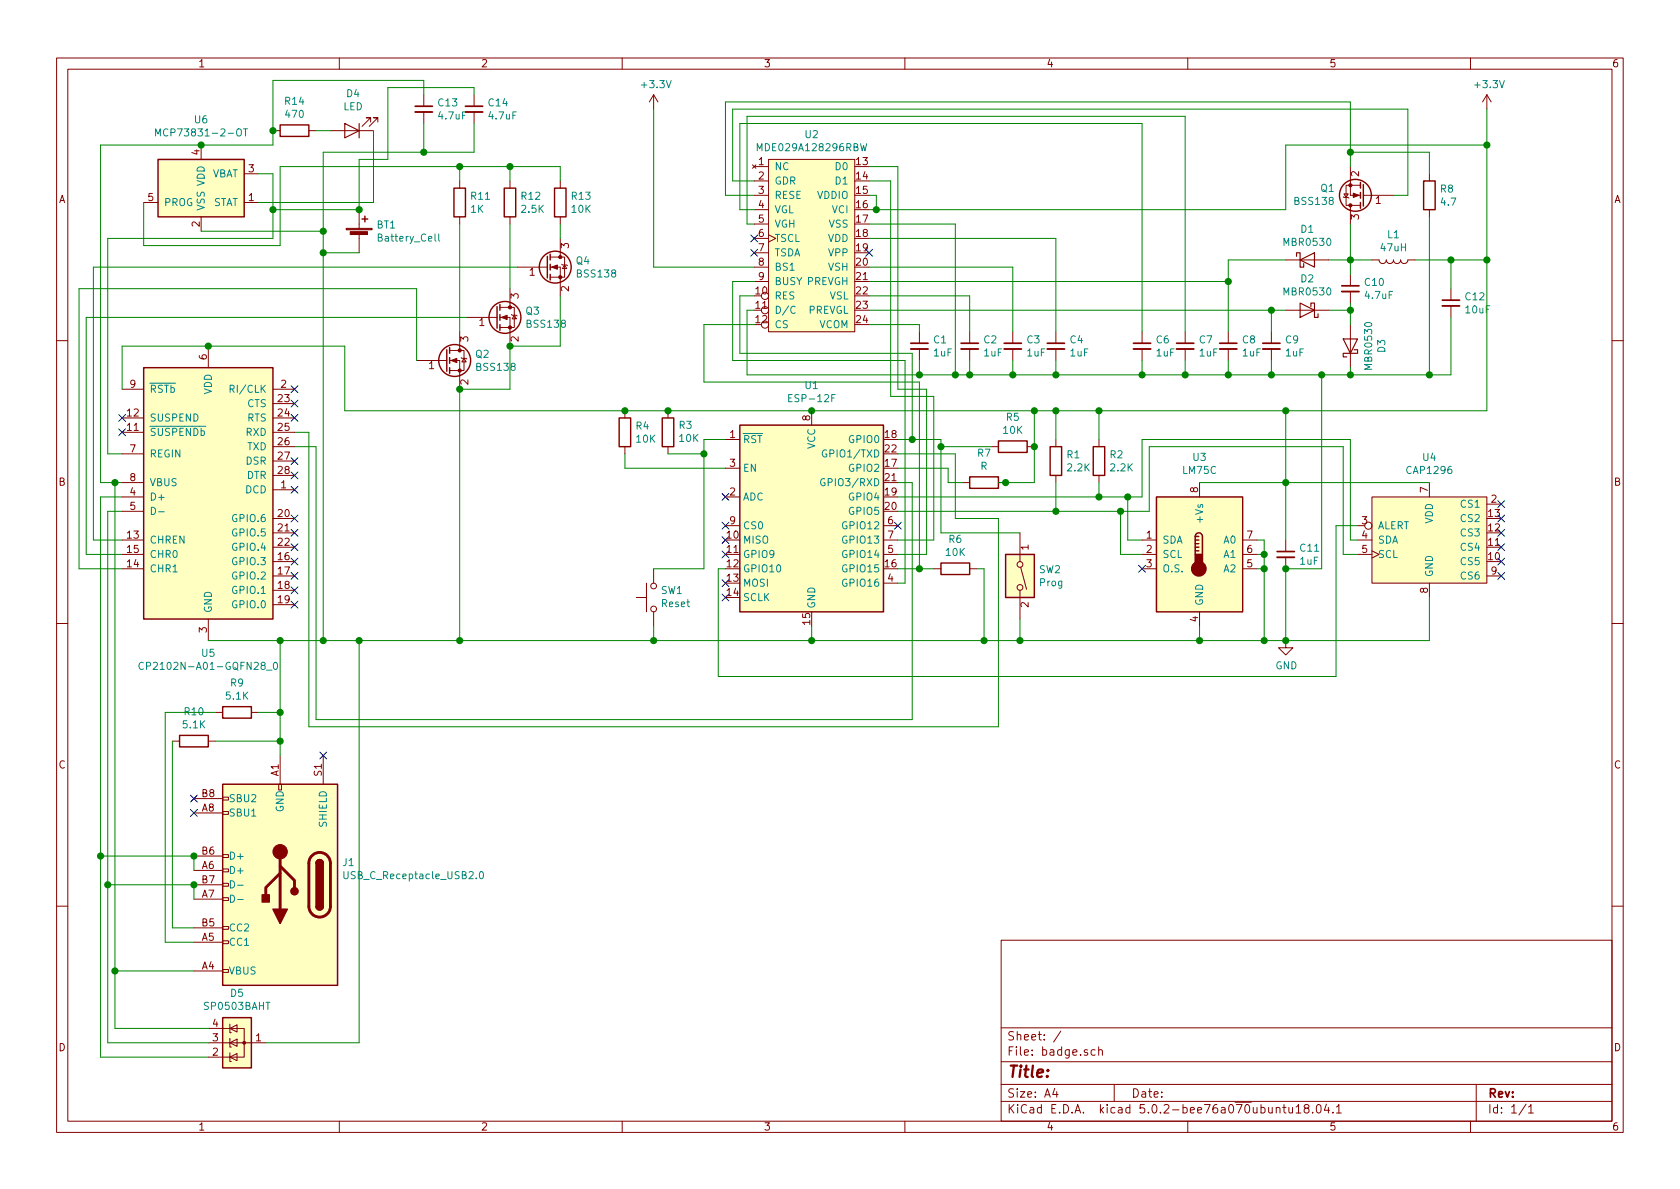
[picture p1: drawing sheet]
<svg xmlns="http://www.w3.org/2000/svg" width="297mm" height="210mm" viewBox="0 0 297 210" stroke-linecap="round" stroke-linejoin="round" font-family="sans-serif">
<g fill="none" stroke="#840000" stroke-width=".18">
<path d="M10 10.3h277v189.9h-277zM12 12.2h273v186.1h-273zM60 10.3v1.9M74.9 16.8v2M74.9 19.8v2M83.8 16.8v2M83.8 19.8v2M110 10.3v1.9M115.6 16.8l-.8 1.2M115.6 16.8v2.5M115.6 16.8l.7 1.2M160 10.3v1.9"/>
<path d="M210 10.3v1.9M260 10.3v1.9M262.9 16.8l-.8 1.2M262.9 16.8v2.5M262.9 16.8l.8 1.2M25.4 35.8h2.5M35.6 25.6v2.6M35.6 38.3v2.6M43.2 35.8h2.5M43.2 30.7h2.5M48.3 23.1h1.2M54.6 23.1h1.3"/>
<path d="M58.4 23.1h7.6M63.5 37.1v3.3M65.5 21.6v-.8h-.7h.7l-1.5 1.5M66.8 21.6v-.8h-.8h.8l-1.5 1.5M81.3 32v1.3M81.3 38.3v1.3M90.2 32v1.3M90.2 38.3v1.3M99.1 32v1.3M99.1 38.3v1.3M133 29.2l.7 .6M133.3 29.5h2.6"/>
<path d="M133.3 32h2.6M133.3 34.5h2.6M133.3 37.1h2.6M133.3 39.6h2.6M133.7 29.2l-.7 .6M135.9 28.2h15.2v30.5h-15.2zM237.5 34.8l.1 .1h.8l.1 .1M237.6 34.3h.8l-.4 .6zM238.8 29.5v5h1.7M238.8 36.3v3.3M238.8 36.3h1.7M240.5 32.8h-2.5v3.5h.8"/>
<path d="M241 34.5h5.4M252.7 30.7v1.3M252.7 37.1v1.2M63.5 41.4v3.3M81.3 58.7v3.3M82.5 56.1h5.4M88.4 56.1h1.8v5.1M88.4 54.4h1.8M90.2 54.4h.7v3.5h-2.5M90.2 51v3.4M90.4 55.6l.2 .1h.7l.1 .2M90.9 55.7l.4 .7h-.7z"/>
<path d="M91.4 47.2h5.4M97.3 47.2h1.8v5.1M97.3 45.5h1.8M99.1 45.5h.7v3.5h-2.5M99.1 42.2v3.3M99.3 46.7l.1 .2h.8l.1 .1M99.8 46.9l.4 .6h-.8zM133.3 42.2h2.6M133.3 44.7h2.6M133.3 47.2h2.6M133.3 49.8h2.6M135.9 41.5l1.3 .7-1.3 .6"/>
<path d="M162.6 58.7v2M171.4 58.7v2M179.1 58.7v2M186.7 58.7v2M201.9 58.7v2M209.5 58.7v2M217.2 58.7v2M224.8 58.7v2M227.3 46h7.6M227.3 54.9h7.6M238.8 48.5v2M238.8 51.6v2"/>
<path d="M238.8 57.4v7.6M242.6 46h1.2a.63 .63 0 0 0 .7 .6 .63 .63 0 0 0 .6-.6 .63 .63 0 0 0 .6 .6 .63 .63 0 0 0 .7-.6 .63 .63 0 0 0 .6 .6 .63 .63 0 0 0 .6-.6 .63 .63 0 0 0 .7 .6 .63 .63 0 0 0 .6-.6h1.3M256.5 51v2.1M256.5 54.1v2M10 60.2h2M21.6 76.4h3.8M21.6 73.9h3.8M21.6 68.8h3.8M36.8 61.2v3.8M48.3 79h3.8M48.3 76.4h3.8M48.3 73.9h3.8"/>
<path d="M48.3 68.8h3.8M48.3 71.4h3.8M73.7 63.7h5.3M79.5 63.7h1.8v5.1M79.5 62h1.8M81.3 62h.7v3.5h-2.5M81.5 63.2l.2 .2h.7l.1 .1M82 63.4l.4 .6h-.7zM110.5 72.6v1.3M110.5 79v1.3M118.1 72.6v1.3M118.1 79v1.3"/>
<path d="M128.3 77.7h2.5M143.5 72.6v2.6M162.6 61.7v2M171.4 61.7v2M175.3 79h1.2M179.1 61.7v2M181.6 79h1.3M186.7 61.7v2M186.7 77.7v1.3M194.3 77.7v1.3M201.9 61.7v2M209.5 61.7v2"/>
<path d="M217.2 61.7v2M224.8 61.7v2M285 60.2h2M21.6 95.5h3.8M21.6 98h3.8M21.6 85.3h3.8M21.6 87.9h3.8M21.6 90.4h3.8M21.6 80.3h3.8M48.3 86.6h3.8M48.3 99.3h3.8M48.3 91.7h3.8"/>
<path d="M48.3 94.2h3.8M48.3 96.8h3.8M48.3 81.5h3.8M48.3 84.1h3.8M128.3 93h2.5M128.3 87.9h2.5M128.3 82.8h2.5M156.2 95.5h2.5M156.2 98h2.5M156.2 93h2.5M170.2 85.3h1.2M176.5 85.3h1.3"/>
<path d="M180.3 94.2v5.1M186.7 84.1v1.2M194.3 84.1v1.2M201.9 95.5h2.6M201.9 98h2.6M212.1 85.3v2.6M219.7 95.5h2.5M219.7 98h2.5M227.3 95.5v2M227.3 98.5v2.1M240 95.5h2.6M240 98h2.6"/>
<path d="M240 93h1.3M242.6 87.9h20.3v15.2h-20.3zM242.6 97.4l1.2 .6-1.2 .7M252.7 85.3v2.6M262.9 89.1h2.5M10 110.3h2M21.6 100.6h3.8M36.8 109.5v3.8M48.3 101.8h3.8M48.3 104.4h3.8M48.3 106.9h3.8M112.5 105.7h1.8"/>
<path d="M114.3 103.1v5.1M115.6 100.6v2.5M115.6 108.2v2.5M156.2 103.1h2.5M165.1 100.6h1.3M171.4 100.6h1.3M180.3 104.4v5.1M180.5 100.3l1 3.9M201.9 100.6h2.6M212.1 108.2v2.5M219.7 100.6h2.5M227.3 113.3v1.2h1.3l-1.3 1.3-1.2-1.3h1.2"/>
<path d="M252.7 103.1v2.6M262.9 101.8h2.5M285 110.3h2M30.5 131.1h1.2M36.8 131.1h1.3M38.1 126h1.3M44.4 126h1.3M49.3 138.7h.5v1h-.5zM49.5 133.6v5.1M57.1 133.6v5.1M34.3 153.9h5.1M34.3 159h5.1"/>
<path d="M34.3 143.8h5.1M34.3 151.4h5.1M34.3 156.5h5.1M34.3 141.2h5.1M39.4 141h1v.5h-1zM39.4 143.5h1v.5h-1zM39.4 151.1h1v.5h-1zM39.4 153.7h1v.5h-1zM39.4 156.2h1v.5h-1zM39.4 158.7h1v.6h-1zM10 160.2h2M34.3 171.7h5.1"/>
<path d="M34.3 166.6h5.1M34.3 164.1h5.1M39.4 163.8h1v.5h-1zM39.4 166.4h1v.5h-1zM39.4 171.4h1v.6h-1zM177 166.3h108v32h-108zM285 160.2h2M36.8 186.9h3.8M36.8 184.4h10.2M36.8 181.9h3.8M40.6 183.6v1.6h.3M40.6 186.2v1.5h.3"/>
<path d="M40.6 181.9h2.6v5h-2.6M40.6 186.9l1.3-.6v1.3zM40.6 184.4l1.3-.6v1.2zM40.6 181.1v1.5h.3M40.6 181.9l1.3-.7v1.3zM60 198.3v1.9M110 198.3v1.9M160 198.3v1.9M177 194.8h108M177 191.8h108M177 187.8h108M177 181.8h108"/>
<path d="M186.5 192.5l-.4 1h1M186.8 193v1M187.6 182.3l-1.3 2M193.6 185.7l-.4-.1-.3 .3 .1 .6 .2 .1 .4-.1M194.3 185.7a.37 .37 0 0 1 .6 .1v.8M194.3 185.1v1.5M197 191.8v3M210 198.3v1.9M226.8 195.8h.6M227 195.3v1.3l.4 .2M227.9 195.8v.9l.4 .1 .2-.1M228.5 195.8v1"/>
<path d="M229.2 195.8l.4-.5v1.5M229.2 196.8h.8M230.9 196l-.2-.2-.1-.2 .3-.3h.3l.2 .3v.2l-.7 .2a.48 .48 0 0 0 0 .7l.2 .1 .5-.1a.48 .48 0 0 0-.2-.7M232.1 196.7v.1M232.9 195.5l.3-.2a.94 .94 0 0 1 0 1.5l-.4-.3-.1-.6zM234.5 195.2l-.3 1.1h.9M234.9 195.8v1M235.7 196.7v.1M236.3 195.8l.4-.5v1.5M236.3 196.8h.9M260 198.3v1.9M261 191.8v6.5"/>
<path d="M269.8 195.2l-1.2 2M270.3 195.8l.4-.5v1.5M270.3 196.8h.8"/>
<circle cx="135.3" cy="52.3" r=".63"/>
<circle cx="135.3" cy="57.4" r=".63"/>
<circle cx="135.3" cy="54.9" r=".63"/>
<circle cx="180.3" cy="99.8" r=".51"/>
<circle cx="241.9" cy="93" r=".63"/>
<circle cx="115.6" cy="103.6" r=".51"/>
<circle cx="115.6" cy="107.7" r=".51"/>
<circle cx="180.3" cy="103.9" r=".51"/>
</g>
<g fill="#ffffc2" stroke="#ffffc2" stroke-width=".18">
<path d="M135.9 28.2h15.2v30.5h-15.2z"/>
<path d="M204.5 87.9h15.2v20.3h-15.2z"/>
<path d="M242.6 87.9h20.3v15.2h-20.3z"/>
<path d="M130.8 75.2h25.4v33h-25.4z"/>
<path d="M177.8 98h5.1v7.7h-5.1z"/>
<path d="M27.9 28.2h15.3v10.1h-15.3z"/>
<path d="M25.4 65h22.9v44.5h-22.9z"/>
<path d="M39.4 138.7h20.3v35.5h-20.3z"/>
<path d="M39.4 180h5v8.8h-5z"/>
</g>
<g fill="none" stroke="#008484" stroke-width=".18">
<path d="M27.5 24v-1.2l.4 .9 .4-.9v1.2M43.1 22.8h.7M43.4 22.8v1.2M152.1 25.4l.4 1.3 .2-1 .2 1 .3-1.3M77.6 41.4v1.1l.1 .1M140.6 54.3a.6 .6 0 0 0-.8 .4 .6 .6 0 0 0 .6 .7l.2-.1M40.7 68.8l.6-.1 .1-.5-.2-.1h-.5v1.3M139.4 70.4h.5M140.1 69.8h-.7v1.2h.7M146.1 79.6a.59 .59 0 0 0-.7 .6 .59 .59 0 0 0 .7 .6l.1-.5h-.3M147.7 69.8h-.6v1.2M26.8 89.7a.64 .64 0 0 1 .7 .6 .64 .64 0 0 1-.7 .7z"/>
<path d="M28 90.5h1M145.8 84.7a.59 .59 0 0 0-.7 .6 .59 .59 0 0 0 .7 .5l.1-.4h-.3M25.3 117.2a.6 .6 0 0 0-.8 .5 .6 .6 0 0 0 .6 .7l.2-.1M47.1 118.5h1M48.5 117.2l.1-.1a.67 .67 0 0 1 .5 .6 .67 .67 0 0 1-.5 .7l-.2-.2-.1-.3zM40.7 158.3a.64 .64 0 0 1 .8 .6 .64 .64 0 0 1-.8 .7zM40.7 155.7a.64 .64 0 0 1 .8 .7 .64 .64 0 0 1-.8 .6zM42 159.1h1M42 156.5h1M60.8 154.1v1.1l.3 .2 .3-.1 .1-.1v-1.1M84.9 154.2l.2-.1a.69 .69 0 0 1 .4 .7 .69 .69 0 0 1-.4 .6l-.3-.2v-.3z"/>
</g>
<g fill="none" stroke="#008400" stroke-width=".18">
<path d="M74.9 16.8v-2.6h-26.6v11.4h-30.5v59.7h3.8M83.8 16.8v-1.3h-15.2v12.7h-5.1v8.9h-15.2M115.6 19.3v27.9h17.7M262.9 19.3v53.3h-201.9v-11.4h-39.4v7.6M45.7 30.7h2.6v11.5h-29.3v38.1h2.6M55.9 23.1h2.5M66 23.1v12.7h-20.3M74.9 21.8v5.1M81.3 29.5v2.5M81.3 39.6v19.1M83.8 21.8v5.1h-26.7v86.4M90.2 29.5v2.5"/>
<path d="M90.2 39.6v11.4M99.1 32v-2.5h-49.6v13.9h-24.1v-7.6M99.1 39.6v2.6M133.3 32h-3.8v-12.7h119.4v15.2h-2.5M133.3 39.6h-1.2v-19h77.4v38.1M133.3 37.1h-2.5v-15.3h71.1v36.9M153.7 32h3.8v38.1h7.6v25.4h-6.4M153.7 39.6h15.2v26.7M153.7 29.5h5v39.3h5.1v29.2h-5.1M153.7 34.5h1.2v2.6M238.8 29.5v-11.5h-110.5v16.5h5M238.8 39.6v8.9"/>
<path d="M238.8 26.9h13.9v3.8M252.7 38.3v28M262.9 25.6h-35.6v11.5h-73.6M35.6 40.9h21.5M57.1 44.7h6.4M82.5 56.1h-67.3v41.9h6.4M91.4 47.2h-74.9v48.3h5.1M99.1 52.3v8.9h-8.9v7.6h-8.9v44.5M133.3 57.4h-8.8v10.2h38.1v33M133.3 54.9h-1.2v11.4h124.4v-10.2M133.3 52.3h-2.5v10.2h30.5v15.2M133.3 49.8h-3.8v13.9h30.5v39.4h-1.3"/>
<path d="M153.7 57.4h8.9v1.3M153.7 52.3h17.7v6.4M153.7 47.2h25.4v11.5M153.7 42.2h33v16.5M153.7 49.8h63.5M153.7 54.9h73.6M224.8 54.9v3.8M227.3 46h-10.1v12.7M234.9 54.9h3.9M234.9 46h7.7M238.8 53.6v3.8M250.2 46h12.7"/>
<path d="M256.5 46v5M52.1 76.4h2.5v52.1h121.9v-36.8h-7.6v-11.4h-10.2M52.1 79h3.8v48.2h105.4v-41.9h-2.6M73.7 63.7v-12.7h-59.7v49.6h7.6M128.3 77.7h-3.8v22.9h-8.9M158.7 77.7h7.7v16.5h13.9M162.6 63.7v2.6M166.4 79h8.9M171.4 63.7v2.6M179.1 63.7v2.6M182.9 72.6v12.7h-6.4M186.7 63.7v2.6"/>
<path d="M186.7 72.6v5.1M194.3 72.6v5.1M201.9 63.7v2.6M209.5 63.7v2.6M217.2 63.7v2.6M224.8 63.7v2.6M227.3 72.6v22.9M233.7 66.3v34.3h-6.4v12.7M238.8 65v1.3M20.3 85.3v96.6h16.5M21.6 90.4h-2.6v94h17.8M21.6 87.9h-3.8v99h19"/>
<path d="M110.5 80.3v2.5h17.8M118.1 80.3h6.4M158.7 87.9h43.2v-10.2h36.9v17.8h1.2M158.7 90.4h44.5v-11.4h34.3v19h2.5M158.7 82.8h8.9v2.5h2.6M186.7 85.3v5.1M194.3 85.3v2.6M198.1 90.4v7.6h3.8M199.4 87.9v7.6h2.5M212.1 85.3h40.6M222.2 95.5h1.3v17.8M222.2 98h1.3"/>
<path d="M240 93h-3.8v26.6h-109.2v-19h1.3M49.5 113.3v20.3M63.5 113.3v71.1h-16.5M115.6 110.7v2.6M143.5 110.7v2.6M158.7 100.6h6.4M172.7 100.6h1.3v12.7M180.3 109.5v3.8M212.1 110.7v2.6M222.2 100.6h1.3M252.7 105.7v7.6h-215.9M30.5 131.1v33h3.8"/>
<path d="M38.1 131.1h11.4M38.1 126h-8.9v40.6h5.1M45.7 126h3.8M17.8 151.4h16.5v2.5M19 156.5h15.3v2.5M20.3 171.7h14"/>
</g>
<g fill="none" stroke="#840000" stroke-width=".33">
<path d="M73.4 19.8h3.1M82.3 19.8h3M237.2 51.6h3.1M255 54.1h3.1M161 61.7h3.1M169.9 61.7h3.1M177.5 61.7h3.1M185.2 61.7h3M200.4 61.7h3.1M208 61.7h3.1M215.6 61.7h3.1M223.3 61.7h3"/>
<path d="M225.8 98.5h3.1"/>
</g>
<g fill="none" stroke="#840000" stroke-width=".3">
<path d="M73.4 18.8h3.1M82.3 18.8h3M237.2 50.5h3.1M255 53.1h3.1M161 60.7h3.1M169.9 60.7h3.1M177.5 60.7h3.1M185.2 60.7h3M200.4 60.7h3.1M208 60.7h3.1M215.6 60.7h3.1M223.3 60.7h3"/>
<path d="M225.8 97.5h3.1"/>
</g>
<g fill="#008400" stroke="#008400" stroke-width=".25">
<circle cx="168.9" cy="66.3" r=".51"/>
<circle cx="171.5" cy="66.3" r=".51"/>
<circle cx="179.1" cy="66.3" r=".51"/>
<circle cx="186.7" cy="66.3" r=".51"/>
<circle cx="201.9" cy="66.3" r=".51"/>
<circle cx="212.1" cy="113.3" r=".51"/>
<circle cx="223.5" cy="98" r=".51"/>
<circle cx="223.5" cy="100.6" r=".51"/>
<circle cx="223.5" cy="113.3" r=".51"/>
<circle cx="186.7" cy="90.4" r=".51"/>
<circle cx="194.3" cy="87.9" r=".51"/>
<circle cx="194.3" cy="72.6" r=".51"/>
<circle cx="186.7" cy="72.6" r=".51"/>
<circle cx="209.6" cy="66.3" r=".51"/>
<circle cx="217.2" cy="66.3" r=".51"/>
<circle cx="224.8" cy="54.9" r=".51"/>
<circle cx="217.2" cy="49.8" r=".51"/>
<circle cx="224.8" cy="66.3" r=".51"/>
<circle cx="238.8" cy="54.9" r=".51"/>
<circle cx="238.8" cy="46" r=".51"/>
<circle cx="238.8" cy="26.9" r=".51"/>
<circle cx="238.8" cy="66.3" r=".51"/>
<circle cx="256.5" cy="46" r=".51"/>
<circle cx="252.7" cy="66.3" r=".51"/>
<circle cx="162.6" cy="66.3" r=".51"/>
<circle cx="262.9" cy="46" r=".51"/>
<circle cx="154.9" cy="37.1" r=".51"/>
<circle cx="262.9" cy="25.6" r=".51"/>
<circle cx="227.3" cy="85.3" r=".51"/>
<circle cx="227.3" cy="72.6" r=".51"/>
<circle cx="227.3" cy="113.3" r=".51"/>
<circle cx="227.3" cy="100.6" r=".51"/>
<circle cx="233.7" cy="66.3" r=".51"/>
<circle cx="199.4" cy="87.9" r=".51"/>
<circle cx="198.1" cy="90.4" r=".51"/>
<circle cx="118.1" cy="72.6" r=".51"/>
<circle cx="143.5" cy="113.3" r=".51"/>
<circle cx="124.5" cy="80.3" r=".51"/>
<circle cx="182.9" cy="72.6" r=".51"/>
<circle cx="161.3" cy="77.7" r=".51"/>
<circle cx="162.6" cy="100.6" r=".51"/>
<circle cx="174" cy="113.3" r=".51"/>
<circle cx="143.5" cy="72.6" r=".51"/>
<circle cx="182.9" cy="79" r=".51"/>
<circle cx="180.3" cy="113.3" r=".51"/>
<circle cx="166.4" cy="79" r=".51"/>
<circle cx="177.8" cy="85.3" r=".51"/>
<circle cx="90.2" cy="29.5" r=".51"/>
<circle cx="81.3" cy="29.5" r=".51"/>
<circle cx="115.6" cy="113.3" r=".51"/>
<circle cx="81.3" cy="113.3" r=".51"/>
<circle cx="81.3" cy="68.8" r=".51"/>
<circle cx="90.2" cy="61.2" r=".51"/>
<circle cx="57.2" cy="113.3" r=".51"/>
<circle cx="49.5" cy="131.1" r=".51"/>
<circle cx="49.5" cy="126" r=".51"/>
<circle cx="34.3" cy="151.4" r=".51"/>
<circle cx="34.3" cy="156.5" r=".51"/>
<circle cx="20.3" cy="85.3" r=".51"/>
<circle cx="20.3" cy="171.7" r=".51"/>
<circle cx="19" cy="156.5" r=".51"/>
<circle cx="17.8" cy="151.4" r=".51"/>
<circle cx="63.5" cy="113.3" r=".51"/>
<circle cx="35.6" cy="25.6" r=".51"/>
<circle cx="49.5" cy="113.3" r=".51"/>
<circle cx="36.8" cy="61.2" r=".51"/>
<circle cx="110.5" cy="72.6" r=".51"/>
<circle cx="48.3" cy="37.1" r=".51"/>
<circle cx="57.2" cy="44.7" r=".51"/>
<circle cx="48.3" cy="23.1" r=".51"/>
<circle cx="57.2" cy="40.9" r=".51"/>
<circle cx="74.9" cy="26.9" r=".51"/>
<circle cx="63.5" cy="37.1" r=".51"/>
</g>
<g fill="none" stroke="#840000" stroke-width=".25">
<path d="M27.9 28.2h15.3v10.1h-15.3zM49.5 22.1h5.1v2h-5.1zM64 38.7h1M64.5 38.2v1M80.3 33.3h2v5h-2zM89.2 33.3h2v5h-2zM98 33.3h2.1v5h-2.1zM240.5 32.3v1M240.5 34v1M240.5 35.8v1M241 32.6v3.8M251.7 32h2v5.1h-2z"/>
<path d="M87.9 54.2v3.8M88.4 53.8v1.1M88.4 55.6v1M88.4 57.4v1M96.8 45.3v3.8M97.3 45v1M97.3 46.7v1M97.3 48.5v1M25.4 65h22.9v44.5h-22.9zM79 61.8v3.9M79.5 61.5v1M79.5 63.2v1.1"/>
<path d="M79.5 65v1M109.5 73.9h2v5.1h-2zM117.1 73.9h2v5.1h-2zM130.8 75.2h25.4v33h-25.4zM176.5 78h5.1v2h-5.1zM185.7 79h2v5.1h-2zM193.3 79h2v5.1h-2zM166.4 99.6h5v2h-5zM171.4 84.3h5.1v2.1h-5.1zM177.8 98h5.1v7.7h-5.1zM204.5 87.9h15.2v20.3h-15.2zM211.3 94.9a.63 .63 0 0 1 .7-.7 .63 .63 0 0 1 .6 .7v3.1"/>
<path d="M211.3 97.4h.7M211.3 96.8h.7M211.3 96.1h.7M211.3 95.5h.7M211.3 94.9v3.1M211.3 94.9h.7M31.7 130h5.1v2.1h-5.1zM39.4 138.7h20.3v35.5h-20.3zM39.4 125h5v2h-5zM55.9 152.6a.63 .63 0 0 1 .6-.6 .63 .63 0 0 1 .6 .6M39.4 180h5v8.8h-5zM55.9 160.3a.63 .63 0 0 0 .6 .6 .63 .63 0 0 0 .6-.6"/>
<circle cx="239.6" cy="34.5" r="2.82"/>
<circle cx="89.3" cy="56.1" r="2.82"/>
<circle cx="98.2" cy="47.2" r="2.82"/>
<circle cx="80.4" cy="63.7" r="2.82"/>
</g>
<g fill="#840000" stroke="#840000" stroke-width=".25">
<path d="M211.3 98h1.3v1.9h-1.3z"/>
<path d="M56.1 152.2a.63 .63 0 0 1 .7-.2 .63 .63 0 0 1 .3 .6h-1.2z"/>
<path d="M55.9 160.3h1.2a.63 .63 0 0 1-.6 .6 .63 .63 0 0 1-.6-.6z"/>
<path d="M55.9 152.6h1.2v7.7h-1.2z"/>
<path d="M46.4 158.2h1.2v1.3h-1.2z"/>
<path d="M48.3 160.8h2.5l-1.3 2.5z"/>
<circle cx="212" cy="100.6" r="1.27"/>
<circle cx="52.1" cy="157.6" r=".63"/>
</g>
<g fill="none" stroke="#000084" stroke-width=".18">
<path d="M132.7 41.5l1.3 1.3M132.7 44.1l1.3 1.2M134 41.5l-1.3 1.3M134 44.1l-1.3 1.2M153.1 44.1l1.2 1.2M154.3 44.1l-1.2 1.2M21 73.3l1.2 1.2M21 75.8l1.2 1.3M22.2 73.3l-1.2 1.2M22.2 75.8l-1.2 1.3M51.5 68.2l1.2 1.2M51.5 70.8l1.2 1.2"/>
<path d="M51.5 73.3l1.2 1.2M52.7 68.2l-1.2 1.2M52.7 70.8l-1.2 1.2M52.7 73.3l-1.2 1.2M51.5 80.9l1.2 1.2M51.5 83.5l1.2 1.2M51.5 86l1.2 1.2M51.5 91.1l1.2 1.2M51.5 93.6l1.2 1.2M51.5 96.2l1.2 1.2M51.5 98.7l1.2 1.2M52.7 80.9l-1.2 1.2"/>
<path d="M52.7 83.5l-1.2 1.2M52.7 86l-1.2 1.2M52.7 91.1l-1.2 1.2M52.7 93.6l-1.2 1.2M52.7 96.2l-1.2 1.2M52.7 98.7l-1.2 1.2M127.7 94.9l1.2 1.2M127.7 87.3l1.2 1.2M127.7 92.3l1.2 1.3M127.7 97.4l1.2 1.2M128.9 94.9l-1.2 1.2M128.9 87.3l-1.2 1.2"/>
<path d="M128.9 92.3l-1.2 1.3M128.9 97.4l-1.2 1.2M158.1 92.3l1.3 1.3M159.4 92.3l-1.3 1.3M201.3 100l1.2 1.2M202.5 100l-1.2 1.2M264.8 88.5l1.2 1.3M264.8 91.1l1.2 1.2M264.8 93.6l1.2 1.2M264.8 96.2l1.2 1.2M264.8 98.7l1.2 1.2M266 88.5l-1.2 1.3"/>
<path d="M266 91.1l-1.2 1.2M266 93.6l-1.2 1.2M266 96.2l-1.2 1.2M266 98.7l-1.2 1.2M51.5 101.2l1.2 1.3M51.5 103.8l1.2 1.2M51.5 106.3l1.2 1.2M52.7 101.2l-1.2 1.3M52.7 103.8l-1.2 1.2M52.7 106.3l-1.2 1.2M127.7 102.5l1.2 1.2M127.7 105l1.2 1.3"/>
<path d="M128.9 102.5l-1.2 1.2M128.9 105l-1.2 1.3M264.8 101.2l1.2 1.3M266 101.2l-1.2 1.3M56.5 133l1.3 1.2M57.8 133l-1.3 1.2M33.7 140.6l1.2 1.2M33.7 143.1l1.2 1.3M34.9 140.6l-1.2 1.2M34.9 143.1l-1.2 1.3"/>
</g>
<path d="M61 21.8l2.5 1.3-2.5 1.3zM63.5 21.8v2.6M229.2 45.3v-.6h.7v2.5h.6v-.6M229.9 46l2.5-1.3v2.5zM229.9 53.6l2.5 1.3-2.5 1.2zM231.8 54.2v-.6h.6v2.5h.6v-.6M237.5 59.9h2.5l-1.2 2.6zM239.4 61.8h.6v.7h-2.5v.6h.6" fill="none" stroke="#840000" stroke-width=".2"/>
<g fill="#840000" stroke="#840000" stroke-width=".18">
<path d="M239.3 34.2l1 .3-1 .4z"/>
<path d="M97.5 47.2l1.1-.3v.7z"/>
<path d="M88.6 56.1l1.1-.4v.8z"/>
<path d="M79.8 63.7l1-.3v.7z"/>
<path d="M61.2 40.4h4.6v.2h-4.6z"/>
<path d="M61.9 41h3.1v.5h-3.1z"/>
<circle cx="238.8" cy="32.8" r=".28"/>
<circle cx="238.8" cy="36.3" r=".28"/>
<circle cx="99.1" cy="49" r=".28"/>
<circle cx="99.1" cy="45.5" r=".28"/>
<circle cx="90.2" cy="57.9" r=".28"/>
<circle cx="90.2" cy="54.4" r=".28"/>
<circle cx="81.3" cy="65.5" r=".28"/>
<circle cx="81.3" cy="62" r=".28"/>
<circle cx="49.5" cy="150.6" r="1.27"/>
<circle cx="43.2" cy="184.4" r=".25"/>
</g>
<path d="M49.5 153.2l2.6 2.5v1.3M49.5 154.4l-2.5 2.6v1.2M49.5 150.6v10.2M55 151.4a1.9 1.9 0 0 1 2.2-.6 1.9 1.9 0 0 1 1.2 1.8v7.7a1.9 1.9 0 0 1-1.9 1.9 1.9 1.9 0 0 1-1.9-1.9v-7.8l.1-.5z" fill="none" stroke="#840000" stroke-width=".51"/>
<text font-size="2.8" fill="#840000" x="178" y="190.5">Title:</text>
<g font-size="2.1" fill="#840000">
<text x="178" y="184">Sheet: /</text>
<text x="178" y="186.7">File: badge.sch</text>
<text x="178" y="196.9">KiCad E.D.A. kicad 5.0.2-bee76a070ubuntu18.04.1</text>
<text x="178" y="194.1">Size: A4</text>
<text x="200" y="194.1">Date:</text>
<text x="263" y="194.1">Rev:</text>
<text x="263" y="196.9">Id: 1/1</text>
</g>
<g font-size="1.8" fill="#840000">
<text x="35" y="11.9">1</text>
<text x="85" y="11.9">2</text>
<text x="135" y="11.9">3</text>
<text x="185" y="11.9">4</text>
<text x="235" y="11.9">5</text>
<text x="285" y="11.9">6</text>
<text x="35.3" y="27.4" transform="rotate(-90 35.3 27.4)">4</text>
<text x="134.1" y="29.2">1</text>
<text x="151.4" y="29.2">13</text>
<text x="10.4" y="35.9">A</text>
<text x="26.2" y="35.6">5</text>
<text x="44" y="35.6">1</text>
<text x="44" y="30.5">3</text>
<text x="134.1" y="31.7">2</text>
<text x="134.1" y="34.3">3</text>
<text x="151.4" y="31.7">14</text>
<text x="151.4" y="34.3">15</text>
<text x="240.3" y="31.2" transform="rotate(-90 240.3 31.2)">2</text>
<text x="285.4" y="35.9">A</text>
<text x="35.3" y="40.1" transform="rotate(-90 35.3 40.1)">2</text>
<text x="134.1" y="36.8">4</text>
<text x="134.1" y="39.4">5</text>
<text x="134.1" y="41.9">6</text>
<text x="151.4" y="36.8">16</text>
<text x="151.4" y="39.4">17</text>
<text x="151.4" y="41.9">18</text>
<text x="240.3" y="38.8" transform="rotate(-90 240.3 38.8)">3</text>
<text x="243.2" y="36.1">1</text>
<text x="100.6" y="43.9" transform="rotate(-90 100.6 43.9)">3</text>
<text x="134.1" y="44.4">7</text>
<text x="134.1" y="47">8</text>
<text x="151.4" y="44.4">19</text>
<text x="151.4" y="47">20</text>
<text x="91.7" y="52.8" transform="rotate(-90 91.7 52.8)">3</text>
<text x="93.6" y="48.8">1</text>
<text x="100.6" y="51.5" transform="rotate(-90 100.6 51.5)">2</text>
<text x="133.7" y="52.1">10</text>
<text x="134.1" y="49.5">9</text>
<text x="151.4" y="49.5">21</text>
<text x="151.4" y="52.1">22</text>
<text x="84.7" y="57.7">1</text>
<text x="133.7" y="54.6">11</text>
<text x="133.7" y="57.1">12</text>
<text x="151.4" y="54.6">23</text>
<text x="151.4" y="57.1">24</text>
<text x="36.6" y="63.6" transform="rotate(-90 36.6 63.6)">6</text>
<text x="75.8" y="65.3">1</text>
<text x="82.8" y="60.4" transform="rotate(-90 82.8 60.4)">3</text>
<text x="91.7" y="60.4" transform="rotate(-90 91.7 60.4)">2</text>
<text x="23" y="68.6">9</text>
<text x="49.2" y="71.1">23</text>
<text x="49.7" y="68.6">2</text>
<text x="82.8" y="68" transform="rotate(-90 82.8 68)">2</text>
<text x="22.5" y="76.2">11</text>
<text x="22.5" y="73.7">12</text>
<text x="49.2" y="73.7">24</text>
<text x="49.2" y="76.2">25</text>
<text x="129.1" y="77.5">1</text>
<text x="143.3" y="74.4" transform="rotate(-90 143.3 74.4)">8</text>
<text x="156.5" y="77.5">18</text>
<text x="23" y="80">7</text>
<text x="49.2" y="78.7">26</text>
<text x="49.2" y="81.3">27</text>
<text x="49.2" y="83.8">28</text>
<text x="129.1" y="82.5">3</text>
<text x="156.5" y="82.5">17</text>
<text x="156.5" y="80">22</text>
<text x="10.4" y="85.9">B</text>
<text x="23" y="87.6">4</text>
<text x="23" y="85.1">8</text>
<text x="49.7" y="86.4">1</text>
<text x="129.1" y="87.6">2</text>
<text x="156.5" y="87.6">19</text>
<text x="156.5" y="85.1">21</text>
<text x="211.8" y="87.1" transform="rotate(-90 211.8 87.1)">8</text>
<text x="252.5" y="87.1" transform="rotate(-90 252.5 87.1)">7</text>
<text x="263.7" y="88.9">2</text>
<text x="285.4" y="85.9">B</text>
<text x="22.5" y="95.2">13</text>
<text x="23" y="90.2">5</text>
<text x="49.2" y="91.4">20</text>
<text x="49.2" y="94">21</text>
<text x="128.6" y="95.2">10</text>
<text x="129.1" y="92.7">9</text>
<text x="156.5" y="90.2">20</text>
<text x="157" y="92.7">6</text>
<text x="157" y="95.2">7</text>
<text x="202.7" y="95.2">1</text>
<text x="220.5" y="95.2">7</text>
<text x="240.8" y="92.7">3</text>
<text x="240.8" y="95.2">4</text>
<text x="263.2" y="94">12</text>
<text x="263.2" y="91.4">13</text>
<text x="22.5" y="100.3">14</text>
<text x="22.5" y="97.8">15</text>
<text x="49.2" y="99.1">16</text>
<text x="49.2" y="101.6">17</text>
<text x="49.2" y="96.5">22</text>
<text x="128.6" y="97.8">11</text>
<text x="128.6" y="100.3">12</text>
<text x="156.5" y="100.3">16</text>
<text x="157" y="97.8">5</text>
<text x="181.9" y="97.3" transform="rotate(-90 181.9 97.3)">1</text>
<text x="202.7" y="97.8">2</text>
<text x="202.7" y="100.3">3</text>
<text x="220.5" y="100.3">5</text>
<text x="220.5" y="97.8">6</text>
<text x="240.8" y="97.8">5</text>
<text x="263.2" y="99.1">10</text>
<text x="263.2" y="96.5">11</text>
<text x="263.7" y="101.6">9</text>
<text x="49.2" y="104.1">18</text>
<text x="49.2" y="106.7">19</text>
<text x="128.6" y="102.9">13</text>
<text x="128.6" y="105.4">14</text>
<text x="157" y="102.9">4</text>
<text x="181.9" y="107.4" transform="rotate(-90 181.9 107.4)">2</text>
<text x="252.5" y="104.9" transform="rotate(-90 252.5 104.9)">8</text>
<text x="36.6" y="111.9" transform="rotate(-90 36.6 111.9)">3</text>
<text x="143.3" y="110.4" transform="rotate(-90 143.3 110.4)">15</text>
<text x="211.8" y="110" transform="rotate(-90 211.8 110)">4</text>
<text x="10.4" y="135.9">C</text>
<text x="49.3" y="137.3" transform="rotate(-90 49.3 137.3)">A1</text>
<text x="56.9" y="137.2" transform="rotate(-90 56.9 137.2)">S1</text>
<text x="285.4" y="135.9">C</text>
<text x="35.7" y="143.5">A8</text>
<text x="35.7" y="141">B8</text>
<text x="35.7" y="153.7">A6</text>
<text x="35.7" y="151.1">B6</text>
<text x="35.7" y="158.7">A7</text>
<text x="35.7" y="156.2">B7</text>
<text x="35.7" y="166.4">A5</text>
<text x="35.7" y="163.8">B5</text>
<text x="35.7" y="171.4">A4</text>
<text x="10.4" y="185.9">D</text>
<text x="37.6" y="184.1">3</text>
<text x="37.6" y="181.6">4</text>
<text x="45.2" y="184.1">1</text>
<text x="285.4" y="185.9">D</text>
<text x="37.6" y="186.7">2</text>
<text x="35" y="199.9">1</text>
<text x="85" y="199.9">2</text>
<text x="135" y="199.9">3</text>
<text x="185" y="199.9">4</text>
<text x="235" y="199.9">5</text>
<text x="285" y="199.9">6</text>
</g>
<g font-size="1.8" fill="#008484">
<text x="61.3" y="17.2">D4</text>
<text x="113.6" y="15.6">+3.3V</text>
<text x="260.9" y="15.6">+3.3V</text>
<text x="34.4" y="21.8">U6</text>
<text x="50.4" y="18.5">R14</text>
<text x="50.6" y="20.8">470</text>
<text x="60.7" y="19.5">LED</text>
<text x="77.5" y="18.8">C13</text>
<text x="77.6" y="21.1">4.7uF</text>
<text x="86.4" y="18.8">C14</text>
<text x="86.5" y="21.1">4.7uF</text>
<text x="28.8" y="24.1">MCP73831-2-OT</text>
<text x="134.4" y="26.7">MDE029A128296RBW</text>
<text x="142.4" y="24.4">U2</text>
<text x="37.3" y="31.4">VBAT</text>
<text x="83.3" y="35.3">R11</text>
<text x="92.2" y="35.3">R12</text>
<text x="101.1" y="35.3">R13</text>
<text x="136.9" y="30.1">NC</text>
<text x="136.9" y="32.6">GDR</text>
<text x="136.9" y="35.2">RESE</text>
<text x="144.5" y="35.2">VDDIO</text>
<text x="147.9" y="30.1">D0</text>
<text x="147.9" y="32.6">D1</text>
<text x="233.6" y="33.9">Q1</text>
<text x="254.7" y="34.1">R8</text>
<text x="29" y="36.4">PROG</text>
<text x="36.2" y="37.3" transform="rotate(-90 36.2 37.3)">VSS VDD</text>
<text x="37.5" y="36.4">STAT</text>
<text x="66.6" y="40.4">BT1</text>
<text x="83.3" y="37.6">1K</text>
<text x="92.3" y="37.6">2.5K</text>
<text x="101.1" y="37.6">10K</text>
<text x="136.9" y="37.7">VGL</text>
<text x="136.9" y="40.3">VGH</text>
<text x="146.6" y="40.3">VSS</text>
<text x="147.2" y="37.7">VCI</text>
<text x="229.1" y="36.2">BSS138</text>
<text x="230" y="41.2">D1</text>
<text x="254.9" y="36.4">4.7</text>
<text x="67.1" y="42.7">Battery_Cell</text>
<text x="101.9" y="46.8">Q4</text>
<text x="136.9" y="42.8">TSCL</text>
<text x="136.9" y="45.3">TSDA</text>
<text x="136.9" y="47.9">BS1</text>
<text x="146.4" y="42.8">VDD</text>
<text x="146.5" y="47.9">VSH</text>
<text x="146.6" y="45.3">VPP</text>
<text x="227.2" y="43.5">MBR0530</text>
<text x="244.2" y="44.4">47uH</text>
<text x="245.4" y="42.1">L1</text>
<text x="102.2" y="49.1">BSS138</text>
<text x="136.9" y="53">RES</text>
<text x="136.9" y="50.4">BUSY PREVGH</text>
<text x="146.7" y="53">VSL</text>
<text x="227.2" y="52.2">MBR0530</text>
<text x="230" y="49.9">D2</text>
<text x="241.4" y="50.6">C10</text>
<text x="241.5" y="52.9">4.7uF</text>
<text x="259.2" y="53.1">C12</text>
<text x="93" y="55.6">Q3</text>
<text x="93.3" y="58">BSS138</text>
<text x="136.9" y="55.5">D/C</text>
<text x="136.9" y="58">CS</text>
<text x="142.8" y="55.5">PREVGL</text>
<text x="144.8" y="58">VCOM</text>
<text x="259.2" y="55.4">10uF</text>
<text x="84.1" y="63.3">Q2</text>
<text x="84.4" y="65.6">BSS138</text>
<text x="165.1" y="60.7">C1</text>
<text x="165.1" y="63">1uF</text>
<text x="174" y="60.7">C2</text>
<text x="174" y="63">1uF</text>
<text x="181.6" y="60.7">C3</text>
<text x="181.6" y="63">1uF</text>
<text x="189.2" y="60.7">C4</text>
<text x="189.3" y="63">1uF</text>
<text x="204.5" y="60.7">C6</text>
<text x="204.5" y="63">1uF</text>
<text x="212.1" y="60.7">C7</text>
<text x="212.1" y="63">1uF</text>
<text x="219.7" y="60.7">C8</text>
<text x="219.7" y="63">1uF</text>
<text x="227.3" y="60.7">C9</text>
<text x="227.4" y="63">1uF</text>
<text x="242.6" y="65.2" transform="rotate(-90 242.6 65.2)">MBR0530</text>
<text x="244.9" y="62.3" transform="rotate(-90 244.9 62.3)">D3</text>
<text x="26.4" y="69.5">RSTb</text>
<text x="37.5" y="69.8" transform="rotate(-90 37.5 69.8)">VDD</text>
<text x="41.4" y="69.5">RI/CLK</text>
<text x="139.9" y="71.1">ESP-12F</text>
<text x="142.4" y="68.8">U1</text>
<text x="26.4" y="77.1">SUSPENDb</text>
<text x="26.4" y="74.5">SUSPEND</text>
<text x="43.5" y="77.1">RXD</text>
<text x="43.7" y="72">CTS</text>
<text x="43.7" y="74.5">RTS</text>
<text x="112.5" y="76">R4</text>
<text x="120.1" y="75.8">R3</text>
<text x="177.4" y="76.7">10K</text>
<text x="178" y="74.4">R5</text>
<text x="26.4" y="80.9">REGIN</text>
<text x="43.5" y="82.2">DSR</text>
<text x="43.7" y="79.6">TXD</text>
<text x="112.5" y="78.3">10K</text>
<text x="120.2" y="78.2">10K</text>
<text x="131.3" y="78.4">RST</text>
<text x="131.3" y="83.4">EN</text>
<text x="144.1" y="79.4" transform="rotate(-90 144.1 79.4)">VCC</text>
<text x="146.3" y="80.9">GPIO1/TXD</text>
<text x="150.3" y="83.4">GPIO2</text>
<text x="150.3" y="78.4">GPIO0</text>
<text x="172.9" y="80.8">R7</text>
<text x="173.4" y="83.1">R</text>
<text x="188.7" y="81">R1</text>
<text x="188.8" y="83.4">2.2K</text>
<text x="196.3" y="81">R2</text>
<text x="196.4" y="83.4">2.2K</text>
<text x="209.2" y="83.8">LM75C</text>
<text x="211" y="81.5">U3</text>
<text x="248.9" y="83.8">CAP1296</text>
<text x="251.6" y="81.5">U4</text>
<text x="26.4" y="88.5">D+</text>
<text x="26.4" y="86">VBUS</text>
<text x="43.4" y="87.2">DCD</text>
<text x="43.6" y="84.7">DTR</text>
<text x="131.3" y="88.5">ADC</text>
<text x="146.1" y="86">GPIO3/RXD</text>
<text x="150.3" y="88.5">GPIO4</text>
<text x="258.4" y="89.8">CS1</text>
<text x="41.4" y="92.3">GPIO.6</text>
<text x="41.4" y="94.9">GPIO.5</text>
<text x="131.3" y="93.6">CS0</text>
<text x="149.3" y="93.6">GPIO12</text>
<text x="150.3" y="91.1">GPIO5</text>
<text x="212.7" y="92.1" transform="rotate(-90 212.7 92.1)">+Vs</text>
<text x="243.6" y="93.6">ALERT</text>
<text x="253.4" y="92.6" transform="rotate(-90 253.4 92.6)">VDD</text>
<text x="258.4" y="94.9">CS3</text>
<text x="258.4" y="92.3">CS2</text>
<text x="26.4" y="96.1">CHREN</text>
<text x="26.4" y="101.2">CHR1</text>
<text x="26.4" y="98.7">CHR0</text>
<text x="41.4" y="99.9">GPIO.3</text>
<text x="41.4" y="97.4">GPIO.4</text>
<text x="131.3" y="96.1">MISO</text>
<text x="131.3" y="98.7">GPIO9</text>
<text x="131.3" y="101.2">GPIO10</text>
<text x="149.3" y="101.2">GPIO15</text>
<text x="149.3" y="98.7">GPIO14</text>
<text x="149.3" y="96.1">GPIO13</text>
<text x="167.3" y="98.3">10K</text>
<text x="167.8" y="96">R6</text>
<text x="183.7" y="101.4">SW2</text>
<text x="205.5" y="96.1">SDA</text>
<text x="205.5" y="98.7">SCL</text>
<text x="205.5" y="101.2">O.S.</text>
<text x="216.4" y="101.2">A2</text>
<text x="216.4" y="98.7">A1</text>
<text x="216.4" y="96.1">A0</text>
<text x="229.9" y="99.9">1uF</text>
<text x="229.9" y="97.6">C11</text>
<text x="243.6" y="96.1">SDA</text>
<text x="243.6" y="98.7">SCL</text>
<text x="258.4" y="99.9">CS5</text>
<text x="258.4" y="97.4">CS4</text>
<text x="41.4" y="102.5">GPIO.2</text>
<text x="41.4" y="105">GPIO.1</text>
<text x="41.4" y="107.6">GPIO.0</text>
<text x="116.9" y="105">SW1</text>
<text x="117" y="107.4">Reset</text>
<text x="131.3" y="103.8">MOSI</text>
<text x="131.3" y="106.3">SCLK</text>
<text x="144.1" y="107.7" transform="rotate(-90 144.1 107.7)">GND</text>
<text x="149.3" y="103.8">GPIO16</text>
<text x="183.9" y="103.7">Prog</text>
<text x="212.7" y="107.2" transform="rotate(-90 212.7 107.2)">GND</text>
<text x="253.4" y="102.1" transform="rotate(-90 253.4 102.1)">GND</text>
<text x="258.4" y="102.5">CS6</text>
<text x="37.5" y="108.5" transform="rotate(-90 37.5 108.5)">GND</text>
<text x="26.3" y="118.5">CP2102N-A01-GQFN28_0</text>
<text x="35.7" y="116.1">U5</text>
<text x="225.5" y="118.4">GND</text>
<text x="40.1" y="123.7">5.1K</text>
<text x="40.8" y="121.4">R9</text>
<text x="32.4" y="128.8">5.1K</text>
<text x="32.7" y="126.5">R10</text>
<text x="40.4" y="141.9">SBU2</text>
<text x="50.2" y="143.6" transform="rotate(-90 50.2 143.6)">GND</text>
<text x="40.4" y="144.4">SBU1</text>
<text x="57.8" y="146.2" transform="rotate(-90 57.8 146.2)">SHIELD</text>
<text x="40.4" y="154.6">D+</text>
<text x="40.4" y="152">D+</text>
<text x="60.7" y="153.2">J1</text>
<text x="61.4" y="155.5">USB_C_Receptacle_USB2.0</text>
<text x="40.4" y="167.3">CC1</text>
<text x="40.4" y="164.7">CC2</text>
<text x="40.4" y="172.3">VBUS</text>
<text x="36.3" y="178.6">SP0503BAHT</text>
<text x="40.8" y="176.3">D5</text>
</g>
</svg>
